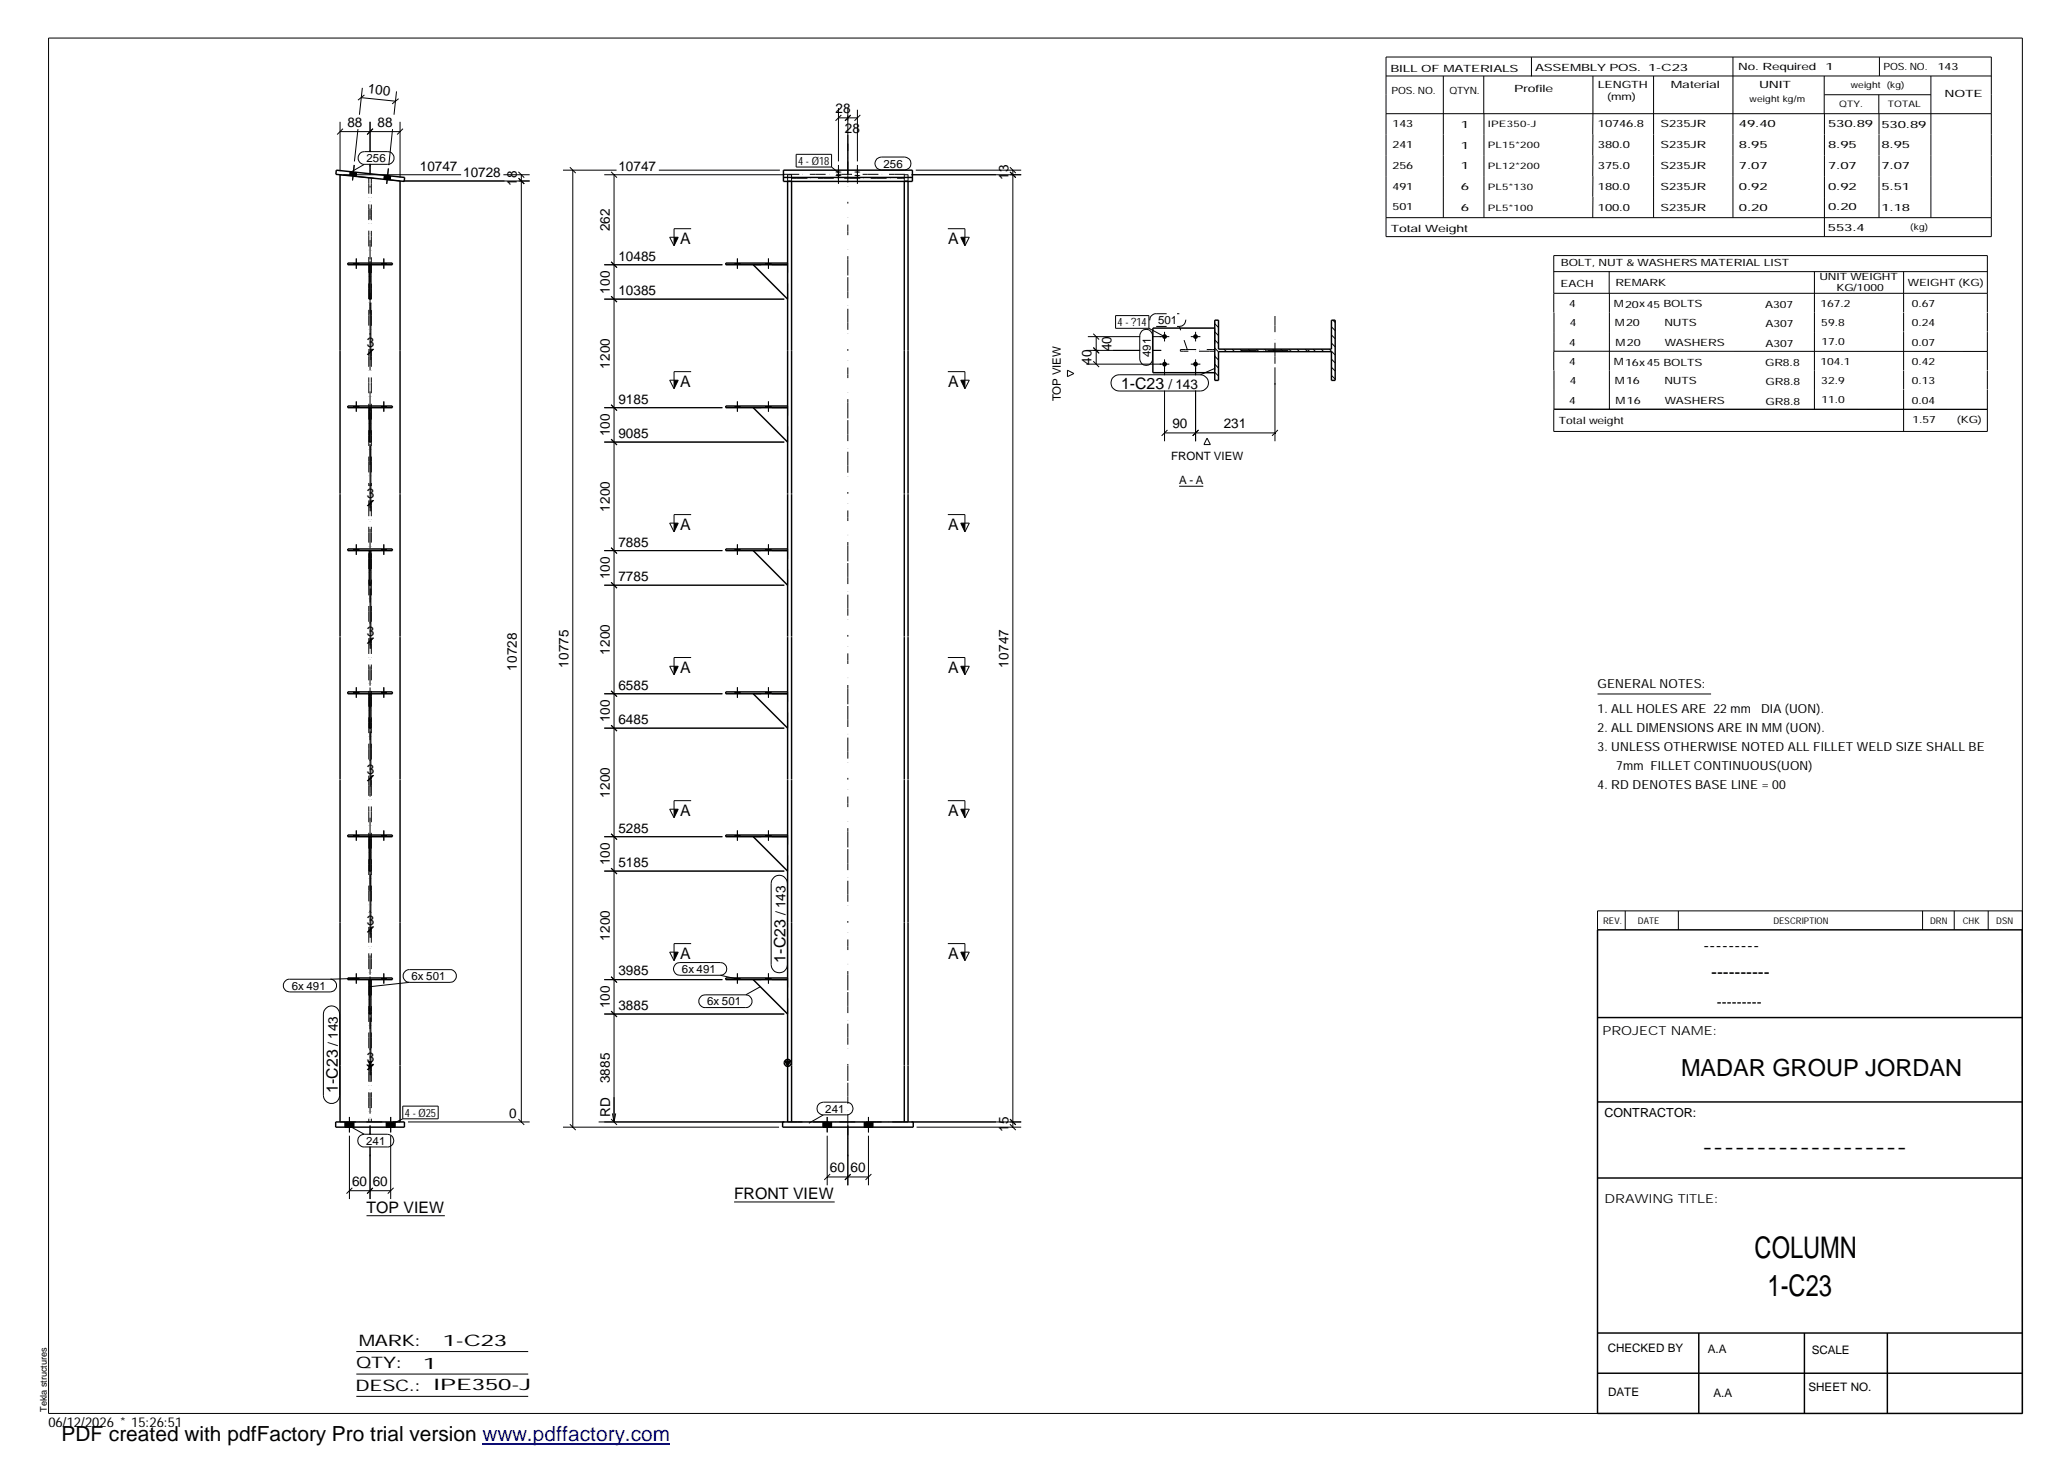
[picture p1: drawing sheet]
<svg xmlns="http://www.w3.org/2000/svg" width="420mm" height="297mm" viewBox="0 0 420 297" stroke-linecap="round" stroke-linejoin="round" font-family="sans-serif">
<g fill="none" stroke="#000" stroke-width=".2">
<path d="M9.9 7.7h401v279.5h-401zM73.4 19.8l6.9 .8M73.6 17.9l-.6 5.4M74 19.3l-1.3 1M80.6 18.6l-.5 4.7M281.6 11.6h123v36.5h-123zM281.6 15.4h123M293.2 15.4v28.8M301.5 15.4v7.7M311.1 11.6v3.9M323.6 15.4v16.2M336 15.4v28.8"/>
<path d="M352.1 11.6v32.6M370.6 15.4v7.7M370.7 19.2h21.6M381.7 19.2v3.9M381.8 11.6v3.8M392.3 15.4v28.8M69.1 26.7h12.2M69.1 24.8v10M69.7 26.1l-1.2 1.2M69.8 35.5h23.9M71.2 34.9l-.1 .8M72 33.5l-.4 3.1"/>
<path d="M72.4 35l-.1 .8M72.7 26.2l-.7 6.6M73.1 31.2l.4-.3 .5-.1h4.8a1.29 1.29 0 0 1 1.3 1.3 1.29 1.29 0 0 1-1.3 1.3h-4.8a1.3 1.3 0 0 1-1.2-.8 1.3 1.3 0 0 1 .3-1.4zM74 33.4l-2.9 1.7M75.2 24.8v6.1M75.2 33.3v2.2M75.8 26.1l-1.2 1.2M78.1 35.6l-.1 .8M78.9 34.2l-.3 3.2M79.4 35.8l-.1 .8M79.8 26.2l-.8 7.4M81 20.1l-1.3 1"/>
<path d="M81.3 24.8v11.3M81.9 26.1l-1.2 1.2M82 36.8h25.6M102.3 35.5h5.3M105.3 36.2l1.2 1.2M105.3 34.9l1.2 1.2M105.9 35.5v192.5M114.4 34.6h10.9M115.8 34l1.2 1.2M116.4 34.6v194.4M122.8 35.5h36.5M124.2 34.9l1.1 1.2"/>
<path d="M124.8 35.5v192.5M133.9 34.6h24.6M161.8 31.4h7.2v2.5h-7.2zM169 33.9l1.3 1.2M170.3 22v10.8M170.3 33.5v3.9M170.3 23.9h3.9M170.9 23.4l-1.1 1.1M172.3 22v13.4M172.8 23.4l-1.1 1.1M174.2 22.3v10.5M174.2 33.5v3.9"/>
<path d="M174.8 23.4l-1.2 1.1M178.1 32.3l1-.4h4.7a1.31 1.31 0 0 1 1.3 1.3 1.31 1.31 0 0 1-1.3 1.3h-4.7a1.33 1.33 0 0 1-1.2-.8 1.33 1.33 0 0 1 .2-1.4zM185.2 35.5h22.3M186.1 34.6h21.4M205.2 34.9l1.2 1.2M205.2 34l1.2 1.2M205.8 34.6v194.4M281.6 23.1h123M301.5 23.1v21.1M323.6 31.6v4.2M323.6 35.8v4.2M370.7 23.1v25"/>
<path d="M381.8 23.1v21.1M71.9 53.5v.3M72.4 52.5v2.1M72.9 53.5v.3M77.5 53.5v.3M78 52.5v2.1M78.5 53.5v.3M122.8 53.8h24M124.2 53.2l1.1 1.2M136.1 48.2h1.7l-.9 1.7zM140.4 46.5h-3.5v3.4M149.4 53.5v.3"/>
<path d="M149.8 52.5v2.1M150.3 53.5v.3M155.6 53.5v.3M156.1 52.5v2.1M156.6 53.5v.3M192.6 46.5h3.4v3.4M195.2 48.2h1.7l-.9 1.7zM281.6 44.2h123M315.7 59.6h88.1M315.7 55.2h88.1M323.6 40v4.2M326.9 55.1v4.5"/>
<path d="M327 59.6v23.6M368.6 55.2v28M386.8 55.2v8.2M75.2 61.5v11.6M75.2 71.5h.2M75.4 61.5v11.6M75.8 70.9l-1.2 1.2M75.9 70.9l-1.1 1.2M122.8 60.8h36.5M124.2 60.2l1.1 1.2M136.1 77.2h1.7l-.9 1.8zM140.4 75.5h-3.5v3.5"/>
<path d="M192.6 75.5h3.4v3.5M195.2 77.2h1.7l-.9 1.8zM216.9 75.2l1.3 .7-1.3 .6zM220.7 74h16.9M220.7 71.2h10.9M221 68.4h10.6M222.1 73.4l1.2 1.2M222.1 70.6l1.2 1.2M222.1 67.8l1.2 1.2M222.7 68.4v5.6M226 76.9l.7-.6 .7-.2h16.5a1.65 1.65 0 0 1 1.6 1.7 1.65 1.65 0 0 1-1.6 1.6h-16.5a1.65 1.65 0 0 1-1.4-2.5zM226.7 64.1h6.7v2.6h-6.7z"/>
<path d="M231.9 67.3a1.27 1.27 0 0 1 1.5-.3 1.27 1.27 0 0 1 .7 1.2v4.7a1.29 1.29 0 0 1-1.2 1.3 1.29 1.29 0 0 1-1.3-1.3v-4.7zM233.4 66.7l3.2 1.7M234.1 68.4h3.5M234.1 71.2h1.8M236.6 67.4v2M236.6 73v3.2M236.6 79.4v10.2M241.9 74h2M241.9 68.4h2M242.9 67.4v2M242.9 73v3.2M242.9 79.4v10.2"/>
<path d="M246.8 65.8l.8 .7M246.8 67.4l.8 .8M246.8 69.1l.8 .7M246.8 70.7l.8 .8M246.8 72.4l.8 .7M246.8 74l.8 .8M246.8 75.6l.8 .8M246.8 74.8l-2.9 1.3M248.7 70.9l.5 .5M250.3 70.9l.5 .5M252 70.9l.5 .5M253.6 70.9l.5 .5"/>
<path d="M255.3 70.9l.5 .5M256.9 70.9l.5 .5M258.6 70.9l.4 .5M259 74.7v14.9M260.2 70.9l.5 .5M261.9 70.9l.4 .5M263.5 70.9l.5 .5M265.2 70.9l.4 .5M266.8 70.9l.5 .5M268.4 70.9l.5 .5M270.1 70.9l1.2 1.2M270.5 66.4l.8 .8"/>
<path d="M270.5 68.1l.8 .7M270.5 69.7l.8 .8M270.5 73l.8 .7M270.5 74.6l.8 .8M270.5 76.3l.8 .7M270.8 65.1l.5 .4M315.7 71.4v3.9M315.7 71.4h88.1M315.7 63.5v7.9M315.7 75.3v7.8M386.8 63.5v3.9M386.8 67.5v7.7"/>
<path d="M386.8 75.3v3.8M386.8 79.2v8.5M403.8 63.4v-11.5h-88.1v11.6M403.8 63.5v3.9M403.8 67.5v7.7M403.8 75.3v3.8M403.8 79.2v8.5h-88.1v-4.5h88.1M71.9 82.5v.3M72.4 81.6v2M72.9 82.5v.3M75.2 90.5v13.4M75.4 90.5v13.4"/>
<path d="M77.5 82.5v.3M78 81.6v2M78.5 82.5v.3M122.8 89.8h36.5M122.8 82.8h24M124.2 89.2l1.1 1.2M124.2 82.2l1.1 1.2M149.4 82.5v.3M149.8 81.6v2M150.3 82.5v.3M155.6 82.5v.3M156.1 81.6v2"/>
<path d="M156.6 82.5v.3M236.6 88h22.4M237.2 87.4l-1.2 1.1M239.6 98.8h4.9M243.5 87.4l-1.2 1.1M245.2 89l.7 1.3h-1.3zM259.6 87.4l-1.2 1.1M71.9 111.5v.4M72.4 110.6v2.1M72.9 111.5v.4M75.2 119.6v12.2M75.2 102.2h.2"/>
<path d="M75.4 119.6v12.2M75.8 101.6l-1.2 1.2M75.9 101.6l-1.1 1.2M77.5 111.5v.4M78 110.6v2.1M78.5 111.5v.4M122.8 118.9h36.5M122.8 111.9h24M124.2 118.3l1.1 1.2M124.2 111.3l1.1 1.2M136.1 106.3h1.7l-.9 1.8zM140.4 104.5h-3.5v3.6"/>
<path d="M149.4 111.5v.4M149.8 110.6v2.1M150.3 111.5v.4M155.6 111.5v.4M156.1 110.6v2.1M156.6 111.5v.4M192.6 104.5h3.4v3.6M195.2 106.3h1.7l-.9 1.8zM72.4 139.6v2.2M75.2 130.2h.2M75.8 129.6l-1.2 1.2M75.9 129.6l-1.1 1.2"/>
<path d="M78 139.6v2.2M136.1 135.4h1.7l-.9 1.7zM140.4 133.6h-3.5v3.5M149.8 139.6v2.2M156.1 139.6v2.2M192.6 133.6h3.4v3.5M195.2 135.4h1.7l-.9 1.7zM71.9 140.6v.4M72.9 140.6v.4M75.2 148.6v11.2M75.2 158.1h.2M75.4 148.6v11.2"/>
<path d="M75.8 157.5l-1.2 1.2M75.9 157.5l-1.1 1.2M77.5 140.6v.4M78.5 140.6v.4M122.8 147.9h36.5M122.8 141h24M124.2 147.3l1.1 1.2M124.2 140.4l1.1 1.1M149.4 140.6v.4M150.3 140.6v.4M155.6 140.6v.4M156.6 140.6v.4"/>
<path d="M324.6 141h23M71.9 169.7v.3M72.4 168.7v2.1M72.9 169.7v.3M75.2 177.7v12.8M75.4 177.7v12.8M77.5 169.7v.3M78 168.7v2.1M78.5 169.7v.3M122.8 170h24M122.8 177h36.5M124.2 169.4l1.1 1.2"/>
<path d="M124.2 176.4l1.1 1.2M136.1 164.4h1.7l-.9 1.7zM140.4 162.7h-3.5v3.4M149.4 169.7v.3M149.8 168.7v2.1M150.3 169.7v.3M155.6 169.7v.3M156.1 168.7v2.1M156.6 169.7v.3M157.2 178.3a1.62 1.62 0 0 1 1.8-.3 1.62 1.62 0 0 1 1 1.5v16.5a1.65 1.65 0 0 1-1.7 1.6 1.65 1.65 0 0 1-1.6-1.6v-16.5l.1-.7zM192.6 162.7h3.4v3.4M195.2 164.4h1.7l-.9 1.7z"/>
<path d="M57.8 199.5l.8-.5h8.5a1.29 1.29 0 0 1 1.3 1.2 1.29 1.29 0 0 1-1.3 1.3h-8.3a1.31 1.31 0 0 1-1-2zM71.9 198.7v.3M72.4 197.8v2M72.5 198.8l-5.4 .2M72.9 198.7v.3M75.2 188.8h.2M75.8 188.2l-1.2 1.2M75.9 188.2l-1.1 1.2M77.5 198.7v.3M78 197.8v2M78.5 198.7v.3M82.3 197.4l.6-.4h8.5a1.29 1.29 0 0 1 1.3 1.3 1.29 1.29 0 0 1-1.3 1.3h-8.2a1.29 1.29 0 0 1-1.2-.8 1.29 1.29 0 0 1 .3-1.4z"/>
<path d="M83.2 199.6l-8.1 .9M122.8 199h24M124.2 198.4l1.1 1.2M136.1 193.4h1.7l-.9 1.8zM137.2 195.9l.4-.2 .5-.1h8.2a1.29 1.29 0 0 1 1.4 1.3 1.29 1.29 0 0 1-1.4 1.2h-8.2a1.31 1.31 0 0 1-1.1-.7 1.31 1.31 0 0 1 .2-1.5zM140.4 191.7h-3.5v3.5M146.3 198.1l3.7 .9M149.4 198.7v.3M149.8 197.8v2M150.3 198.7v.3M155.6 198.7v.3M156.1 197.8v2"/>
<path d="M156.6 198.7v.3M192.6 191.7h3.4v3.5M195.2 193.4h1.7l-.9 1.8zM330.2 185.1v3.8M341 185.1v3.8M390.6 185.1v3.8M397 185.1v3.8M403.9 185.1v3.8M410.9 185.1h-86.3v3.8M66.2 204.9a1.62 1.62 0 0 1 1.8-.4 1.62 1.62 0 0 1 1 1.5v16.5a1.65 1.65 0 0 1-1.6 1.7 1.65 1.65 0 0 1-1.7-1.7v-16.5l.1-.6zM75.2 206.7v11.8M75.2 216.8h.2"/>
<path d="M75.4 206.7v11.8M75.8 216.2l-1.2 1.2M75.9 216.2l-1.1 1.2M122.8 206h36.5M124.2 205.4l1.1 1.2M142.4 202.5l.4-.3 .5-.1h8.2a1.29 1.29 0 0 1 1.3 1.3 1.29 1.29 0 0 1-1.3 1.3h-8.2a1.28 1.28 0 0 1-1.2-.8 1.28 1.28 0 0 1 .3-1.4zM154.5 200.5l-3 1.6M70.1 228v1M71 226.9v3.2M71 230.7v12.9M71 228.8l3 1.6M71.9 228v1"/>
<path d="M73.1 230.8l.9-.4h4.7a1.29 1.29 0 0 1 1.3 1.3 1.29 1.29 0 0 1-1.3 1.3h-4.7a1.28 1.28 0 0 1-1.2-.8 1.28 1.28 0 0 1 .3-1.4zM75.2 228.7v1.8M75.2 233v10.6M78.5 228v1M79.4 226.9v3.2M79.4 230.7v12.9M80.3 228v1M81.8 224.7h7.2v2.6h-7.2zM81.8 227.3l-2.4 1.2M82.9 228h24.7M105.3 227.4l1.2 1.1M114.4 229h43.9"/>
<path d="M115.8 228.4l1.2 1.2M121.6 228h37.7M124.2 227.4l1.1 1.1M124.4 226.2l.4 1.8M125.1 226.2l-.3 1.8M166.4 224.3l.9-.4h4.7a1.29 1.29 0 0 1 1.3 1.3 1.29 1.29 0 0 1-1.3 1.3h-4.7a1.28 1.28 0 0 1-1.2-.8 1.28 1.28 0 0 1 .3-1.4zM167.2 228v1M167.3 226.5l-3 1.7M168.1 226.9v3.2M168.1 230.7v10.1M168.1 239.1h8.3M168.7 238.5l-1.2 1.2"/>
<path d="M169 228v1M172.3 228.7v12.1M172.8 238.5l-1.1 1.2 1.1-1.1M175.6 228v1M176.4 226.9v3.2M176.4 230.7v10.1M177 238.5l-1.1 1.2M177.3 228v1M185.2 228h22.3M186.2 229h21.3M205.2 228.4l1.2 1.2M205.2 227.4l1.2 1.1"/>
<path d="M71 241.9h8.4M71.6 241.3l-1.2 1.2M74.5 247h15.9M75.8 241.3l-1.2 1.2M80 241.3l-1.2 1.2M149.1 244.2h20.5M72.4 274.6h34.9M72.4 279.2h34.9M72.4 283.7h34.9"/>
</g>
<g fill="#000">
<path d="M136.9 48.2h.9l-.9 1.7zM195.2 48.2h.8v1.7zM136.9 77.2h.9l-.9 1.8zM195.2 77.2h.8v1.8zM136.9 106.3h.9l-.9 1.8zM195.2 106.3h.8v1.8zM136.9 135.4h.9l-.9 1.7zM195.2 135.4h.8v1.7zM136.9 164.4h.9l-.9 1.7zM195.2 164.4h.8v1.7zM136.9 193.4h.9l-.9 1.8zM195.2 193.4h.8v1.8z"/>
<path d="M74.6 215.6h1.1l-.5 1zM159.5 215.6h1.1l-.6 1z"/>
<path d="M71.2 34.9l1.2 .1-.1 .8-1.2-.1z" fill-rule="evenodd"/>
<path d="M71.2 34.9l1.2 .1-.1 .8-1.2-.1z" fill-rule="evenodd"/>
<path d="M78.1 35.6l1.3 .2-.1 .8-1.3-.2z" fill-rule="evenodd"/>
<path d="M78.1 35.6l1.3 .2-.1 .8-1.3-.2z" fill-rule="evenodd"/>
<path d="M169.7 35.7l.4-.2 .9 .2-.4 .1z" fill-rule="evenodd"/>
<path d="M169.7 35l.4-.2 .9 .2-.4 .1z" fill-rule="evenodd"/>
<path d="M173.6 35.6l.8-.1 .4 .2-.9 .1z" fill-rule="evenodd"/>
<path d="M173.6 34.9l.8-.1 .4 .2-.9 .1z" fill-rule="evenodd"/>
<path d="M71.9 53.5h1v.3h-1z" fill-rule="evenodd"/>
<path d="M71.9 53.5h1v.3h-1z" fill-rule="evenodd"/>
<path d="M77.5 53.5h1v.3h-1z" fill-rule="evenodd"/>
<path d="M77.5 53.5h1v.3h-1z" fill-rule="evenodd"/>
<path d="M149.4 53.5h.9v.3h-.9z" fill-rule="evenodd"/>
<path d="M149.4 53.5h.9v.3h-.9z" fill-rule="evenodd"/>
<path d="M155.6 53.5h1v.3h-1z" fill-rule="evenodd"/>
<path d="M155.6 53.5h1v.3h-1z" fill-rule="evenodd"/>
<path d="M71.9 82.5h1v.3h-1z" fill-rule="evenodd"/>
<path d="M71.9 82.5h1v.3h-1z" fill-rule="evenodd"/>
<path d="M77.5 82.5h1v.3h-1z" fill-rule="evenodd"/>
<path d="M77.5 82.5h1v.3h-1z" fill-rule="evenodd"/>
<path d="M149.4 82.5h.9v.3h-.9z" fill-rule="evenodd"/>
<path d="M149.4 82.5h.9v.3h-.9z" fill-rule="evenodd"/>
<path d="M155.6 82.5h1v.3h-1z" fill-rule="evenodd"/>
<path d="M155.6 82.5h1v.3h-1z" fill-rule="evenodd"/>
<path d="M71.9 111.5h1v.4h-1z" fill-rule="evenodd"/>
<path d="M71.9 111.5h1v.4h-1z" fill-rule="evenodd"/>
<path d="M77.5 111.5h1v.4h-1z" fill-rule="evenodd"/>
<path d="M77.5 111.5h1v.4h-1z" fill-rule="evenodd"/>
<path d="M149.4 111.5h.9v.4h-.9z" fill-rule="evenodd"/>
<path d="M149.4 111.5h.9v.4h-.9z" fill-rule="evenodd"/>
<path d="M155.6 111.5h1v.4h-1z" fill-rule="evenodd"/>
<path d="M155.6 111.5h1v.4h-1z" fill-rule="evenodd"/>
<path d="M71.9 140.6h1v.4h-1z" fill-rule="evenodd"/>
<path d="M71.9 140.6h1v.4h-1z" fill-rule="evenodd"/>
<path d="M77.5 140.6h1v.4h-1z" fill-rule="evenodd"/>
<path d="M77.5 140.6h1v.4h-1z" fill-rule="evenodd"/>
<path d="M149.4 140.6h.9v.4h-.9z" fill-rule="evenodd"/>
<path d="M149.4 140.6h.9v.4h-.9z" fill-rule="evenodd"/>
<path d="M155.6 140.6h1v.4h-1z" fill-rule="evenodd"/>
<path d="M155.6 140.6h1v.4h-1z" fill-rule="evenodd"/>
<path d="M71.9 169.7h1v.3h-1z" fill-rule="evenodd"/>
<path d="M71.9 169.7h1v.3h-1z" fill-rule="evenodd"/>
<path d="M77.5 169.7h1v.3h-1z" fill-rule="evenodd"/>
<path d="M77.5 169.7h1v.3h-1z" fill-rule="evenodd"/>
<path d="M149.4 169.7h.9v.3h-.9z" fill-rule="evenodd"/>
<path d="M149.4 169.7h.9v.3h-.9z" fill-rule="evenodd"/>
<path d="M155.6 169.7h1v.3h-1z" fill-rule="evenodd"/>
<path d="M155.6 169.7h1v.3h-1z" fill-rule="evenodd"/>
<path d="M71.9 198.7h1v.3h-1z" fill-rule="evenodd"/>
<path d="M71.9 198.7h1v.3h-1z" fill-rule="evenodd"/>
<path d="M77.5 198.7h1v.3h-1z" fill-rule="evenodd"/>
<path d="M77.5 198.7h1v.3h-1z" fill-rule="evenodd"/>
<path d="M149.4 198.7h.9v.3h-.9z" fill-rule="evenodd"/>
<path d="M149.4 198.7h.9v.3h-.9z" fill-rule="evenodd"/>
<path d="M155.6 198.7h1v.3h-1z" fill-rule="evenodd"/>
<path d="M155.6 198.7h1v.3h-1z" fill-rule="evenodd"/>
<path d="M70.1 228h1.8v1h-1.8z" fill-rule="evenodd"/>
<path d="M70.1 228h1.8v1h-1.8z" fill-rule="evenodd"/>
<path d="M78.5 228h1.8v1h-1.8z" fill-rule="evenodd"/>
<path d="M78.5 228h1.8v1h-1.8z" fill-rule="evenodd"/>
<path d="M167.2 228h1.8v1h-1.8z" fill-rule="evenodd"/>
<path d="M167.2 228h1.8v1h-1.8z" fill-rule="evenodd"/>
<path d="M175.6 228h1.7v1h-1.7z" fill-rule="evenodd"/>
<path d="M175.6 228h1.7v1h-1.7z" fill-rule="evenodd"/>
<circle cx="236.6" cy="68.4" r=".47"/>
<circle cx="236.6" cy="74" r=".49"/>
<circle cx="242.9" cy="68.4" r=".48"/>
<circle cx="242.9" cy="74" r=".5"/>
</g>
<g fill="none" stroke="#000" stroke-width=".3">
<path d="M68.3 34.6l13.9 1.5-.1 .8-13.9-1.5zM69.1 35.5v64.8M81.3 36.8v63.5M159.2 34.6h26.2v2.3h-26.2zM159.2 36.1h26.2M160 36.9v63.4M160.8 36.9v63.4M183.7 36.9v63.4M184.5 36.9v63.4M70.7 53.5h9v.3h-9zM75 53.8v7h.4v-7M153 53.8l7 7"/>
<path d="M160 53.5h-12.6v.3h12.6M246.8 65.1h.8v5.8h22.9v-5.8h.8v12.2h-.8v-5.9h-22.9v5.9h-.8zM246.8 66.7h-12.6v9h12.6M70.7 82.5h9v.3h-9zM75 82.8v7h.4v-7M153 82.8l7 7M160 82.5h-12.6v.3h12.6M69.1 100.4v29M70.7 111.5h9v.4h-9zM75 111.9v7h.4v-7M81.3 100.4v29M153 111.9l7 7"/>
<path d="M160 100.4v29M160 111.5h-12.6v.4h12.6M160.8 100.4v29M183.7 100.4v29M184.5 100.4v29M69.1 129.4v29M81.3 129.4v29M160 129.4v29M160.8 129.4v29M183.7 129.4v29M184.5 129.4v29M69.1 158.5v69.5"/>
<path d="M70.7 140.6h9v.4h-9zM75 141v6.9h.4v-6.9M81.3 158.5v69.5M153 141l7 6.9M160 158.5v69.5M160 140.6h-12.6v.4h12.6M160.8 158.5v69.5M183.7 158.5v69.5M184.5 158.5v69.5M70.7 169.7h9v.3h-9zM75 170v7h.4v-7M153 170l7 7"/>
<path d="M160 169.7h-12.6v.3h12.6M70.7 198.7h9v.3h-9zM75 199v7h.4v-7M153 199l7 7M160 198.7h-12.6v.3h12.6M324.6 188.9h86.2l.1 98.3h-86.3zM74.6 216.3a.67 .67 0 0 0 .6 .4 .67 .67 0 0 0 .6-.4M75 216.3l.2 .3 .2-.3M159.5 215.6h1.1l-.6 1zM324.6 206.7h86.3M68.2 228h14v1h-14zM159 228h26.5v1h-26.5z"/>
<path d="M324.6 239.3h86.3M324.6 223.9h86.3M324.6 270.8h86.3M324.6 279h86.3M345.1 270.8v16.4M366.6 270.8v16.4M383.5 270.8v16.4"/>
<circle cx="160" cy="215.9" r=".7"/>
</g>
<g fill="none" stroke="#000" stroke-width=".2" stroke-dasharray="1.1 0 2.1 .7 0 1.4" stroke-linecap="butt">
<path d="M74.9 36.1v31.9M75.4 36.2v31.8M81.3 36.8l-12.2-1.3M159.2 35.4h26.2M160 35.5v1.4M160 36.8h.8M160 35.5h.8M160.8 35.5v1.4M160.8 36.2h22.9M160.8 36.1h22.9M183.7 35.5v1.4M183.7 36.8h.8"/>
<path d="M183.7 35.5h.8M184.5 35.5v1.4M75 53.8h.4M75.4 53.8h-.4M160 53.5v.3M160 53.8h-7M74.9 70.9v.4M74.9 71.3v27.4M75.4 70.9v.4M75.4 71.3v27.4M160 60.8v-7M239.8 71h7"/>
<path d="M239.8 71.4v-.4M246.8 66.7v9M246.8 71v.4M246.8 71.4h-7M75 82.8h.4M75.4 82.8h-.4M160 82.5v.3M160 89.8v-7M160 82.8h-7M74.9 101.7v25M75 111.9h.4M75.4 111.9h-.4"/>
<path d="M75.4 101.7v25M160 111.5v.4M160 118.9v-7M160 111.9h-7M74.9 129.7v24.9M75.4 129.7v24.9M74.9 157.6v.8M74.9 158.5v26.9M75 141h.4M75.4 141h-.4M75.4 157.6v.8M75.4 158.5v26.9"/>
<path d="M160 140.6v.4M160 147.9v-6.9M160 141h-7M75 170h.4M75.4 170h-.4M160 169.7v.3M160 177v-7M160 170h-7M74.9 188.3v25M75 199h.4M75.4 199h-.4M75.4 188.3v25"/>
<path d="M160 199h-7M160 198.7v.3M74.9 216.3v.2M74.9 216.6v11.4M75.4 216.3v.2M75.4 216.6v11.4M160 206v-7M69.1 228h12.2M184.5 228h-24.5"/>
</g>
<g fill="none" stroke="#000" stroke-width=".2" stroke-dasharray=".4 3.2 0 .7 1.4 0 2.8 .7 0 1.4 1.4 0 2.8" stroke-linecap="butt">
<path d="M75.2 30.9v-1.7M75.2 71.3v-.4M75.2 68v-34.7M172.3 71.3v-42.1M259 78.2v-14M266 71.2h-13.9M75.2 98.7v-27.4M172.3 100.3v-29M75.2 126.7v-25M172.3 129.4v-29M75.2 158.4v-.8M75.2 154.6v-24.9"/>
<path d="M172.3 158.4v-29M75.2 185.4v-26.9M172.3 187.5v-29M75.2 216.5v-.2M75.2 213.3v-25M172.3 216.5v-29M75.2 234.9v-1.9M75.2 230.5v-13.9M172.3 234.9v-18.3"/>
</g>
<path d="M234.9 66.3h4.7M234.9 63.7h4.7M234.9 63.7a1.29 1.29 0 0 0-1.3 1.3 1.29 1.29 0 0 0 1.3 1.3M239.6 66.3a1.29 1.29 0 0 0 1.3-1.3 1.29 1.29 0 0 0-1.3-1.3M241.3 71.1l-1.7-4.8" fill="none" stroke="#000" stroke-width=".2" stroke-dasharray="2.1 2.1" stroke-linecap="butt"/>
<path d="M98 293.3h38.2" fill="none" stroke="#00f" stroke-width=".3"/>
<g font-size="6.1">
<text x="356.5" y="255.5">COLUMN</text>
<text x="359.1" y="263.3">1-C23</text>
</g>
<text font-size="4.8" x="341.5" y="218.6">MADAR GROUP JORDAN</text>
<text font-size="4.2" x="12.5" y="292.7">PDF created with pdfFactory Pro trial version www.pdffactory.com</text>
<g font-size="3.6">
<text x="346.1" y="193.2">---------</text>
<text x="347.7" y="198.6">----------</text>
<text x="345.8" y="234.2">-------------------</text>
</g>
<g font-size="3.2">
<text x="138.2" y="49.6">A</text>
<text x="192.7" y="49.6">A</text>
<text x="138.2" y="78.6">A</text>
<text x="192.7" y="78.6">A</text>
<text x="227.8" y="79">1-C23</text>
<text x="138.2" y="107.7">A</text>
<text x="192.7" y="107.7">A</text>
<text x="138.2" y="136.8">A</text>
<text x="192.7" y="136.8">A</text>
<text x="138.2" y="165.8">A</text>
<text x="192.7" y="165.8">A</text>
<text x="138.2" y="194.8">A</text>
<text x="159.6" y="195.6" transform="rotate(-90 159.6 195.6)">1-C23</text>
<text x="192.7" y="194.8">A</text>
<text x="68.6" y="222.2" transform="rotate(-90 68.6 222.2)">1-C23</text>
<text x="149.1" y="243.7">FRONT VIEW</text>
<text x="74.5" y="246.5">TOP VIEW</text>
<text x="72.9" y="273.5">MARK:</text>
<text x="90" y="273.5">1-C23</text>
<text x="72.4" y="278">QTY:</text>
<text x="86" y="278.1">1</text>
<text x="72.2" y="282.6">DESC.:</text>
<text x="88.1" y="282.4">IPE350-J</text>
</g>
<text font-size="3" x="348.8" y="204.5">---------</text>
<g font-size="2.8">
<text x="74.6" y="19" transform="rotate(6 74.6 19)">100</text>
<text x="169.8" y="23">28</text>
<text x="70.6" y="25.8">88</text>
<text x="76.7" y="25.8">88</text>
<text x="171.7" y="27">28</text>
<text x="85.3" y="34.7">10747</text>
<text x="94.1" y="36">10728</text>
<text x="125.6" y="34.7">10747</text>
<text x="105" y="37.7" transform="rotate(-90 105 37.7)">18</text>
<text x="204.9" y="36.6" transform="rotate(-90 204.9 36.6)">13</text>
<text x="123.9" y="47" transform="rotate(-90 123.9 47)">262</text>
<text x="125.6" y="52.9">10485</text>
<text x="123.9" y="59.6" transform="rotate(-90 123.9 59.6)">100</text>
<text x="125.6" y="59.9">10385</text>
<text x="74.5" y="70.5">3</text>
<text x="225.8" y="71.4" transform="rotate(-90 225.8 71.4)">40</text>
<text x="123.9" y="74.9" transform="rotate(-90 123.9 74.9)">1200</text>
<text x="221.8" y="74.2" transform="rotate(-90 221.8 74.2)">40</text>
<text x="125.6" y="82">9185</text>
<text x="237.4" y="79">/ 143</text>
<text x="123.9" y="88.7" transform="rotate(-90 123.9 88.7)">100</text>
<text x="125.6" y="89">9085</text>
<text x="238.2" y="87">90</text>
<text x="248.6" y="87">231</text>
<text x="74.5" y="101.2">3</text>
<text x="123.9" y="104" transform="rotate(-90 123.9 104)">1200</text>
<text x="125.6" y="111.1">7885</text>
<text x="123.9" y="117.7" transform="rotate(-90 123.9 117.7)">100</text>
<text x="125.6" y="118.1">7785</text>
<text x="74.5" y="129.2">3</text>
<text x="105" y="136.3" transform="rotate(-90 105 136.3)">10728</text>
<text x="115.5" y="135.7" transform="rotate(-90 115.5 135.7)">10775</text>
<text x="123.9" y="133" transform="rotate(-90 123.9 133)">1200</text>
<text x="204.9" y="135.6" transform="rotate(-90 204.9 135.6)">10747</text>
<text x="125.6" y="140.1">6585</text>
<text x="123.9" y="146.8" transform="rotate(-90 123.9 146.8)">100</text>
<text x="125.6" y="147.1">6485</text>
<text x="74.5" y="157.2">3</text>
<text x="123.9" y="162.1" transform="rotate(-90 123.9 162.1)">1200</text>
<text x="125.6" y="169.1">5285</text>
<text x="123.9" y="175.8" transform="rotate(-90 123.9 175.8)">100</text>
<text x="125.6" y="176.1">5185</text>
<text x="159.6" y="186" transform="rotate(-90 159.6 186)">/ 143</text>
<text x="74.5" y="187.9">3</text>
<text x="123.9" y="191.1" transform="rotate(-90 123.9 191.1)">1200</text>
<text x="125.6" y="198.2">3985</text>
<text x="123.9" y="204.9" transform="rotate(-90 123.9 204.9)">100</text>
<text x="125.6" y="205.2">3885</text>
<text x="68.6" y="212.5" transform="rotate(-90 68.6 212.5)">/ 143</text>
<text x="74.5" y="215.8">3</text>
<text x="123.9" y="220.1" transform="rotate(-90 123.9 220.1)">3885</text>
<text x="103.5" y="227.1">0</text>
<text x="124" y="227" transform="rotate(-90 124 227)">RD</text>
<text x="204.9" y="230" transform="rotate(-90 204.9 230)">15</text>
<text x="168.6" y="238.2">60</text>
<text x="172.8" y="238.2">60</text>
<text x="71.5" y="241">60</text>
<text x="75.7" y="241">60</text>
<text x="9.8" y="290">06/12/2026 * 15:26:51</text>
</g>
<g font-size="2.5">
<text x="324.6" y="139.9">GENERAL NOTES:</text>
<text x="324.6" y="148.7">2. ALL DIMENSIONS ARE IN MM (UON).</text>
<text x="324.6" y="144.9">1. ALL HOLES ARE 22 mm</text>
<text x="357.8" y="144.9">DIA (UON).</text>
<text x="324.6" y="152.5">3. UNLESS OTHERWISE NOTED ALL FILLET WELD SIZE SHALL BE</text>
<text x="324.6" y="160.2">4. RD DENOTES BASE LINE = 00</text>
<text x="328.4" y="156.4">7mm FILLET CONTINUOUS(UON)</text>
<text x="325.6" y="210.3">PROJECT NAME:</text>
<text x="326" y="226.9">CONTRACTOR:</text>
<text x="326" y="244.4">DRAWING TITLE:</text>
</g>
<g font-size="2.4">
<text x="326.7" y="274.7">CHECKED BY</text>
<text x="347" y="275">A.A</text>
<text x="368.1" y="275.1">SCALE</text>
<text x="326.7" y="283.6">DATE</text>
<text x="348.1" y="283.9">A.A</text>
<text x="367.5" y="282.6">SHEET NO.</text>
</g>
<g font-size="2.3">
<text x="74.5" y="33">256</text>
<text x="162.2" y="33.5">4 - Ø18</text>
<text x="179.5" y="34.1">256</text>
<text x="235.3" y="65.9">501</text>
<text x="227.1" y="66.3">4 - ?14</text>
<text x="233.8" y="72.5" transform="rotate(-90 233.8 72.5)">491</text>
<text x="215.6" y="81.6" transform="rotate(-90 215.6 81.6)">TOP VIEW</text>
<text x="238" y="93.4">FRONT VIEW</text>
<text x="239.6" y="98.2">A - A</text>
<text x="138.6" y="197.7">6x 491</text>
<text x="59.3" y="201.1">6x 491</text>
<text x="83.6" y="199.2">6x 501</text>
<text x="143.7" y="204.3">6x 501</text>
<text x="82.3" y="226.9">4 - Ø25</text>
<text x="167.7" y="226.1">241</text>
<text x="74.4" y="232.6">241</text>
</g>
<g font-size="2">
<text x="282.5" y="14.6">BILL OF MATERIALS</text>
<text x="311.9" y="14.4">ASSEMBLY POS.</text>
<text x="324.6" y="17.9">LENGTH</text>
<text x="334.9" y="14.4">1-C23</text>
<text x="339.5" y="17.9">Material</text>
<text x="353.1" y="14.2">No. Required</text>
<text x="357.4" y="17.9">UNIT</text>
<text x="370.9" y="14.2">1</text>
<text x="382.7" y="14.2">POS. NO.</text>
<text x="393.7" y="14.3">143</text>
<text x="282.7" y="19.1">POS. NO.</text>
<text x="294.5" y="19">QTYN.</text>
<text x="307.6" y="18.7">Profile</text>
<text x="326.5" y="20.4">(mm)</text>
<text x="395.1" y="19.6">NOTE</text>
<text x="282.9" y="25.8">143</text>
<text x="296.8" y="26">1</text>
<text x="324.7" y="25.9">10746.8</text>
<text x="337.4" y="25.9">S235JR</text>
<text x="353.3" y="25.9">49.40</text>
<text x="371.4" y="25.9">530.89</text>
<text x="382.3" y="25.9">530.89</text>
<text x="282.9" y="30">241</text>
<text x="282.9" y="34.3">256</text>
<text x="296.8" y="30.2">1</text>
<text x="296.8" y="34.4">1</text>
<text x="324.7" y="30.1">380.0</text>
<text x="324.7" y="34.4">375.0</text>
<text x="337.4" y="30.1">S235JR</text>
<text x="337.4" y="34.3">S235JR</text>
<text x="353.3" y="30.1">8.95</text>
<text x="353.3" y="34.4">7.07</text>
<text x="371.4" y="30.1">8.95</text>
<text x="371.4" y="34.3">7.07</text>
<text x="382.3" y="30.2">8.95</text>
<text x="382.3" y="34.4">7.07</text>
<text x="282.9" y="38.5">491</text>
<text x="296.8" y="38.6">6</text>
<text x="324.7" y="38.6">180.0</text>
<text x="337.4" y="38.6">S235JR</text>
<text x="353.3" y="38.6">0.92</text>
<text x="371.4" y="38.6">0.92</text>
<text x="382.3" y="38.6">5.51</text>
<text x="282.6" y="47.1">Total Weight</text>
<text x="282.9" y="42.7">501</text>
<text x="296.8" y="42.9">6</text>
<text x="324.7" y="42.8">100.0</text>
<text x="337.4" y="42.8">S235JR</text>
<text x="353.3" y="42.8">0.20</text>
<text x="371.4" y="46.9">553.4</text>
<text x="371.4" y="42.7">0.20</text>
<text x="382.3" y="42.9">1.18</text>
<text x="317.1" y="58.2">EACH</text>
<text x="317.1" y="54.1">BOLT, NUT &amp; WASHERS MATERIAL LIST</text>
<text x="328.2" y="58.2">REMARK</text>
<text x="369.7" y="57">UNIT WEIGHT</text>
<text x="373.1" y="59.1">KG/1000</text>
<text x="387.6" y="58.1">WEIGHT (KG)</text>
<text x="318.8" y="62.3">4</text>
<text x="327.9" y="62.5">M20x45 BOLTS</text>
<text x="358.6" y="62.5">A307</text>
<text x="369.9" y="62.5">167.2</text>
<text x="388.4" y="62.3">0.67</text>
<text x="318.8" y="70.3">4</text>
<text x="318.9" y="66.2">4</text>
<text x="328.1" y="66.3">M20</text>
<text x="328.3" y="70.3">M20</text>
<text x="338.2" y="66.3">NUTS</text>
<text x="338.2" y="70.3">WASHERS</text>
<text x="358.7" y="66.5">A307</text>
<text x="358.7" y="70.4">A307</text>
<text x="370" y="66.2">59.8</text>
<text x="370.1" y="70.1">17.0</text>
<text x="388.4" y="66.3">0.24</text>
<text x="388.4" y="70.2">0.07</text>
<text x="318.8" y="74.1">4</text>
<text x="318.9" y="77.9">4</text>
<text x="327.9" y="74.2">M16x45 BOLTS</text>
<text x="358.6" y="74.3">GR8.8</text>
<text x="369.9" y="74.2">104.1</text>
<text x="388.4" y="74.2">0.42</text>
<text x="318.8" y="82">4</text>
<text x="328.1" y="78">M16</text>
<text x="328.3" y="82">M16</text>
<text x="338.2" y="78">NUTS</text>
<text x="338.2" y="82">WASHERS</text>
<text x="358.7" y="78.3">GR8.8</text>
<text x="358.7" y="82.2">GR8.8</text>
<text x="370" y="78">32.9</text>
<text x="370.1" y="81.9">11.0</text>
<text x="388.4" y="78">0.13</text>
<text x="388.4" y="82">0.04</text>
<text x="316.7" y="86.2">Total weight</text>
<text x="388.6" y="86">1.57</text>
<text x="397.6" y="86">(KG)</text>
</g>
<g font-size="1.9">
<text x="325.7" y="187.8">REV.</text>
<text x="332.8" y="187.6">DATE</text>
<text x="360.3" y="187.7">DESCRIPTION</text>
<text x="392.1" y="187.6">DRN</text>
<text x="398.8" y="187.6">CHK</text>
<text x="405.6" y="187.7">DSN</text>
<text x="9.5" y="286.8" transform="rotate(-90 9.5 286.8)">Tekla structures</text>
</g>
<g font-size="1.8">
<text x="376" y="17.9">weight (kg)</text>
<text x="355.5" y="20.7">weight kg/m</text>
<text x="373.6" y="21.7">QTY.</text>
<text x="383.5" y="21.8">TOTAL</text>
<text x="302.3" y="25.9">IPE350-J</text>
<text x="302.3" y="30.1">PL15*200</text>
<text x="302.3" y="34.3">PL12*200</text>
<text x="302.3" y="38.6">PL5*130</text>
<text x="302.3" y="42.8">PL5*100</text>
<text x="388.1" y="46.7">(kg)</text>
</g>
</svg>
